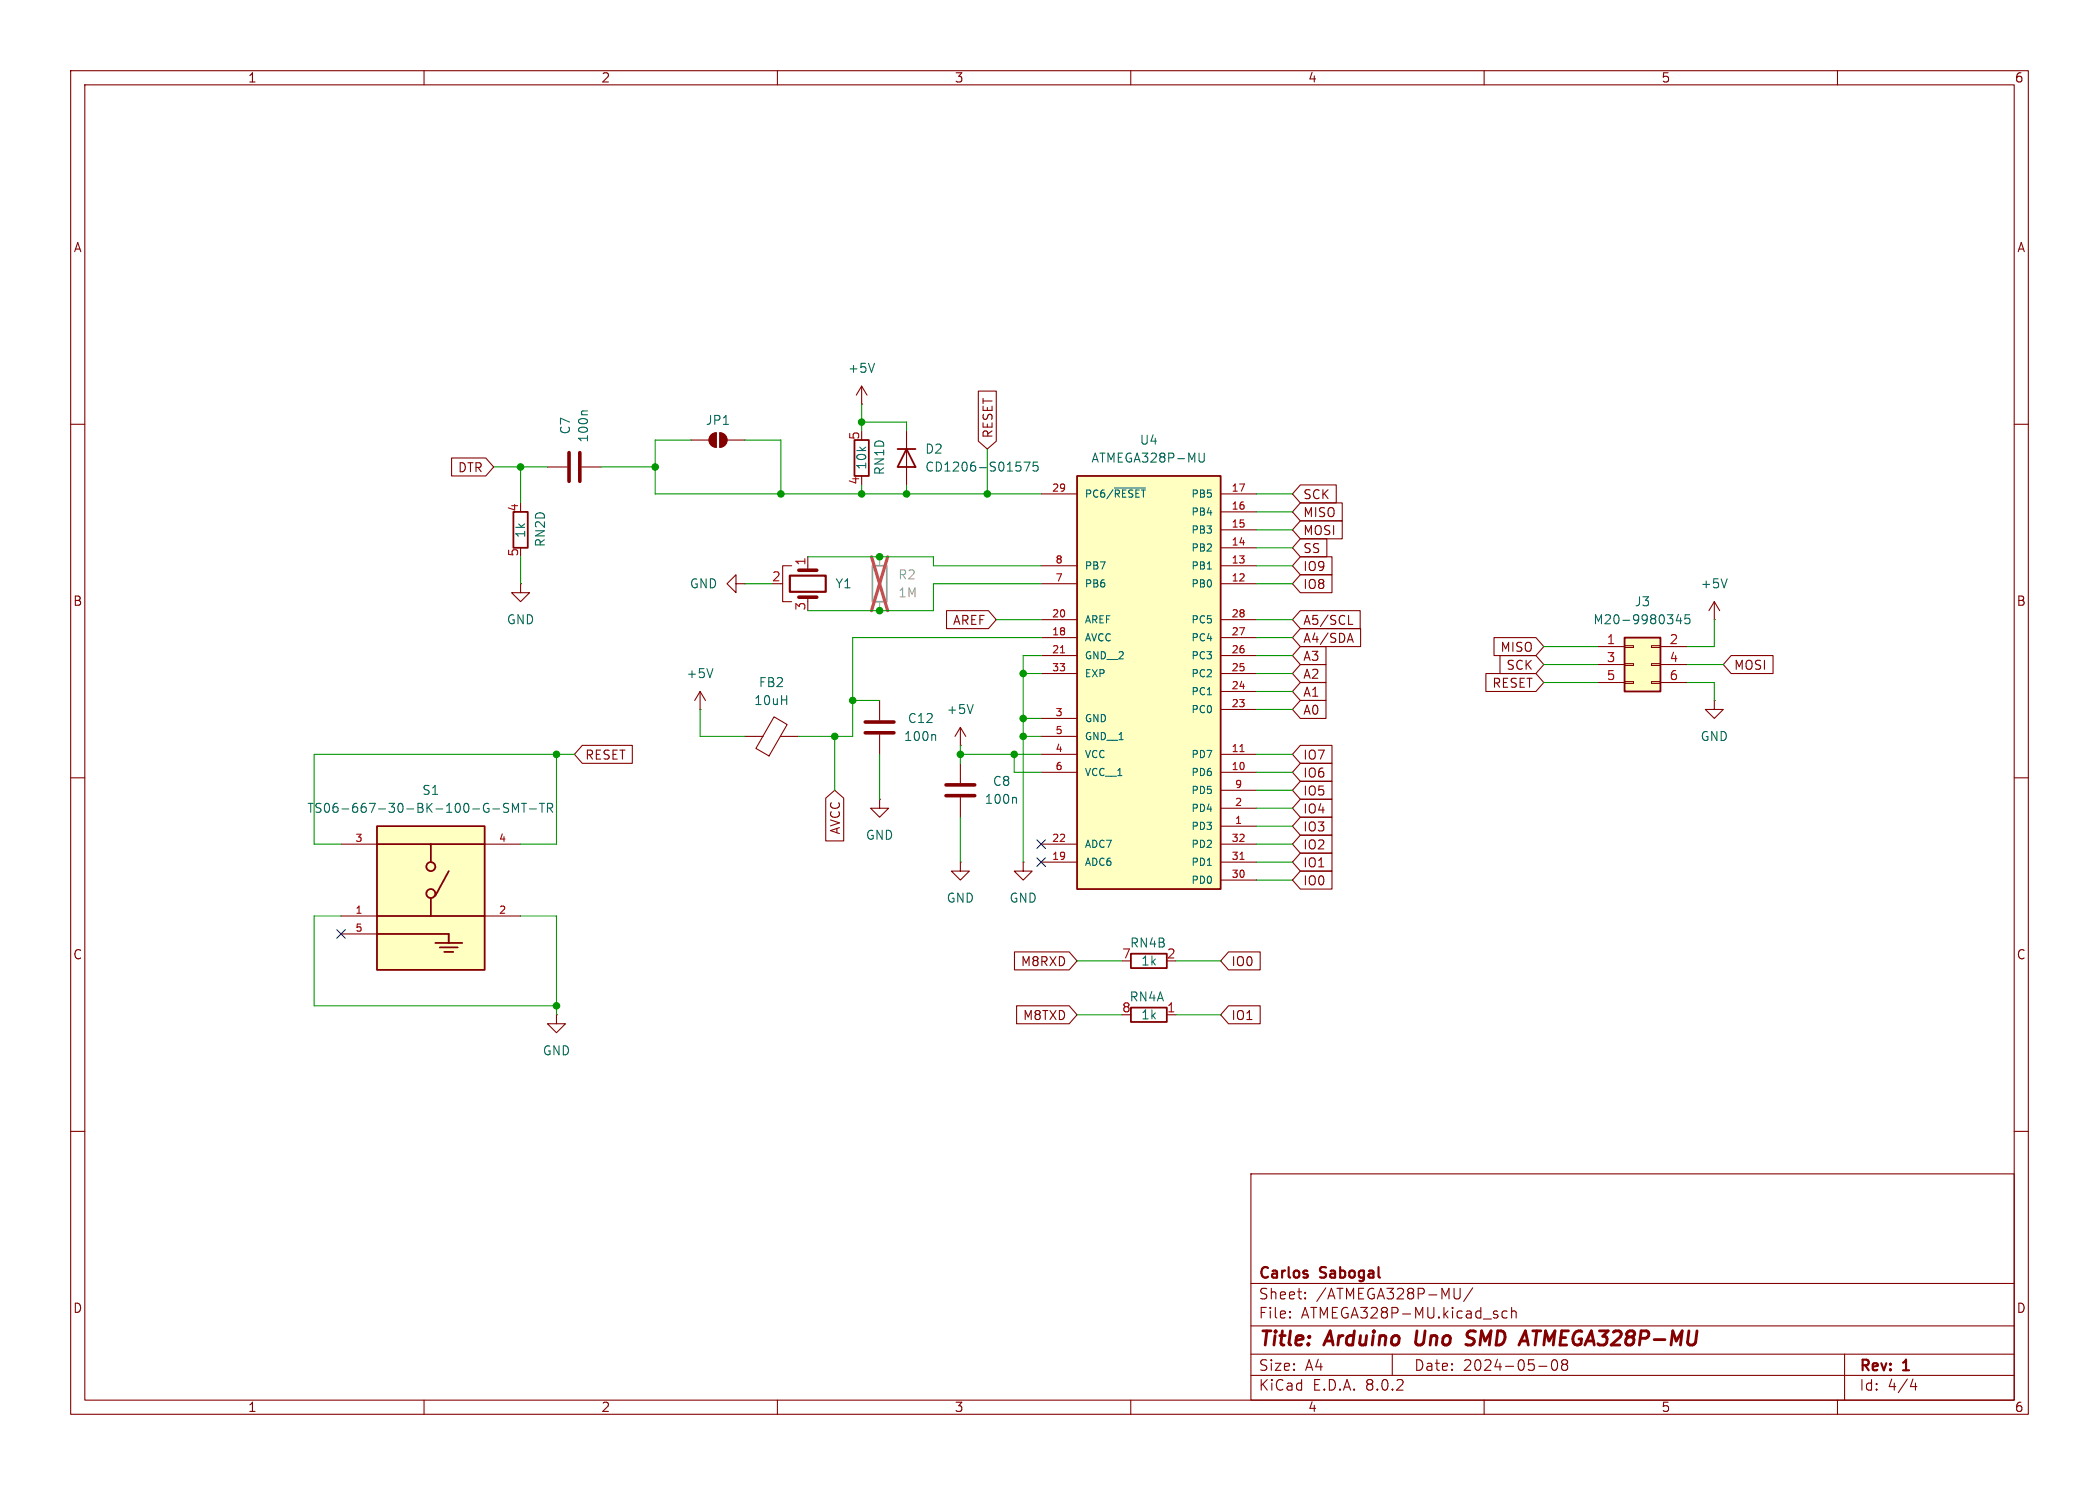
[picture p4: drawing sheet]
<svg xmlns="http://www.w3.org/2000/svg" width="297mm" height="210mm" viewBox="0 0 297 210" stroke-linecap="round" stroke-linejoin="round" font-family="sans-serif">
<g fill="none" stroke="#840000" stroke-width=".15">
<path d="M10 10h277v190h-277zM12 12h273v186h-273zM60 10v2M110 10v2M160 10v2M210 10v2M260 10v2M10 60h2M121.9 57.2h.1M121.9 54.6l-.7 1.3M121.9 54.6v2.6M121.9 54.6l.8 1.3"/>
<path d="M285 60h2M77.5 66h2.8M82.3 66h2.8M97.8 62.2h2.5M100.6 61.5l.4-.2 .3-.1v2a1.02 1.02 0 0 1-.9-.6 1.02 1.02 0 0 1 .2-1.1zM101.9 61.2a1.02 1.02 0 0 1 1 1 1.02 1.02 0 0 1-1 1zM102.9 62.2h2.5M114.3 78.7v1.9M128.3 61v7.6M99.1 97.8l-.8 1.3M99.1 97.8v2.5M99.1 97.8l.7 1.3"/>
<path d="M104.1 82.6v-1.3l-1.2 1.3 1.2 1.2v-1.2h1.3M105.4 82.6h.1M110.5 82.6h.2M112 80h-1.3v5.1h1.3M114.3 84.5v.6M124.5 99.1v2.8M10 110h2M99.1 100.3h.1M105.4 104.1h2.5M109.5 101.4l1.9 1.1-2.6 4.4-1.8-1.1zM110.4 104.1h2.6M124.5 113v1.3h1.2l-1.2 1.3-1.3-1.3h1.3"/>
<path d="M124.5 113h.1M124.5 103.9v2.8M135.9 105.4h.1M135.9 102.9l-.8 1.2M135.9 102.9v2.5M135.9 102.9l.8 1.2M285 110h2M135.9 121.9v1.3h1.3l-1.3 1.3-1.3-1.3h1.3M135.9 121.9h.1M144.8 121.9v1.3h1.2l-1.2 1.3-1.3-1.3h1.3M144.8 121.9h.1M10 160h2"/>
<path d="M285 160h2M177 166h108v32h-108zM60 198v2M110 198v2M160 198v2M177 194.5h108M177 191.5h108M177 187.5h108M177 181.5h108M182.5 186.3h.1l-.1 .1M182.5 186.3v.1M182.5 185.5v.1"/>
<path d="M182.5 185.5h.1l-.1 .1M184.7 183.6v.1M184.7 183.6h-.1l.1 .1M184.7 182.8v.1M184.7 182.8h-.1l.1 .1M197 191.5v3M206.6 182.2l-.1 1.4-.2 .1h-.3l-.3-.3M208.4 182.1l-1.3 2M210 198v2M213.2 185.5l-.4-.1-.3 .3v.4l.2 .2 .1 .1 .4-.1M213.9 185.5a.37 .37 0 0 1 .6 .1v.8M213.9 184.9v1.5"/>
<path d="M217.7 193.2h1.2M219.7 192.4a.36 .36 0 0 1 .3-.1 .36 .36 0 0 1 .3 .3 .77 .77 0 0 1-.4 1.2 .91 .91 0 0 1-.2-1.4zM221.2 192.9h-.1a.31 .31 0 0 1-.1-.4 .31 .31 0 0 1 .2-.2l.5 .1a.31 .31 0 0 1 .1 .3 .31 .31 0 0 1-.3 .2M221.2 192.9l-.2 .3v.3l.2 .3 .5-.1 .1-.2-.1-.4-.2-.2M221.2 192.9h.3M260 198v2M261 191.5v6.5M270.7 195l-.4 1.1h.9M271 195.6v1"/>
</g>
<path d="M200.5 188.2l-.2 1.6 .2 .3 .1 .1M207.6 188.8l.1 .3 .8 .3M208.5 190a.85 .85 0 0 1-1.1 .1M208.5 188.2h-.5l-.4 .4" fill="none" stroke="#840000" stroke-width=".4"/>
<path d="M80.5 64v4.1M82 64v4.1M113 80.6h2.6M113 84.5h2.6M122.4 103.6h4.1M122.4 102.1h4.1" fill="none" stroke="#840000" stroke-width=".51"/>
<path d="M83.1 58.1h-.6l-.2 .2M123.7 51.4l-.4 1.2M144.9 65.3h.8l-.5 1.3M146.8 65.3h-.6v.7l.1-.2 .5 .1 .1 .2-.1 .4-.2 .1h-.3l-.1-.1M100.9 94.6l-.4 1.2M137.7 99.6l-.4 1.3M132.2 103.9l.2 .2v.6" fill="none" stroke="#006464" stroke-width=".15"/>
<g fill="#840000" stroke="#840000" stroke-width=".15">
<path d="M100.6 61.5l.4-.2 .3-.1v2a1.02 1.02 0 0 1-.9-.6 1.02 1.02 0 0 1 .2-1.1z"/>
<path d="M101.9 61.2a1.02 1.02 0 0 1 1 1 1.02 1.02 0 0 1-1 1z"/>
</g>
<path d="M123.4 80h2.1v5.1h-2.1z" fill="none" stroke="#a1a1a1" stroke-width=".25"/>
<path d="M124.5 78.7v1.3M124.5 85.1v1.3" fill="none" stroke="#a1a1a1" stroke-width=".15"/>
<path d="M123.3 78.7l2.3 7.7M125.6 78.7l-2.3 7.7" fill="none" stroke="#e65255" stroke-width=".46"/>
<path d="M111.8 81.4h5v2.3h-5z" fill="none" stroke="#840000" stroke-width=".3"/>
<path d="M120.9 62.2h2v5.1h-2zM127 63.5h2.5M128.3 63.5l1.2 2.5h-2.5z" fill="none" stroke="#840000" stroke-width=".25"/>
<path d="M152.4 67.3h20.3v58.4h-20.3z" fill="#ffffc2"/>
<path d="M152.4 67.3h20.3v58.4h-20.3zM160 134.9h5.1v2h-5.1zM160 142.5h5.1v2h-5.1z" fill="none" stroke="#840000" stroke-width=".25"/>
<g fill="none" stroke="#840000" stroke-width=".15">
<path d="M147.3 69.9h5.1M172.7 77.5h5.1M172.7 74.9h5.1M172.7 72.4h5.1M172.7 69.9h5.1M147.3 82.6h5.1M147.3 80h5.1M147.3 90.2h5.1M147.3 87.6h5.1M147.3 92.7h5.1M147.3 95.3h5.1M172.7 82.6h5.1"/>
<path d="M172.7 80h5.1M172.7 90.2h5.1M172.7 87.6h5.1M172.7 92.7h5.1M172.7 97.8h5.1M172.7 95.3h5.1M242.6 99.1v1.2h1.2l-1.2 1.3-1.3-1.3h1.3M242.6 99.1h.1M135.9 108v2.7M135.9 112.8v2.8M147.3 109.2h5.1M147.3 106.7h5.1"/>
<path d="M147.3 119.4h5.1M147.3 101.6h5.1M147.3 104.1h5.1M172.7 116.8h5.1M172.7 109.2h5.1M172.7 106.7h5.1M172.7 114.3h5.1M172.7 119.4h5.1M172.7 100.3h5.1M172.7 111.8h5.1M147.3 121.9h5.1M172.7 121.9h5.1"/>
<path d="M172.7 124.5h5.1M78.7 143.5v1.3h1.3l-1.3 1.3-1.2-1.3h1.2M78.7 143.5h.1M165.1 143.5h1.3"/>
</g>
<path d="M150.1 92.3h.5M175.5 106.3h.5M175.5 121.5h.5" fill="none" stroke="#a90000" stroke-width=".15"/>
<path d="M157.7 69h4.4M170.4 64.1l-.1 1.1-.2 .1-.4-.1M170.8 80.5h.6M143.6 112.8l.2 .1v.7" fill="none" stroke="#006464" stroke-width=".15"/>
<path d="M133.9 111h4M133.9 112.5h4" fill="none" stroke="#840000" stroke-width=".51"/>
<path d="M53.3 116.8h15.3v20.4h-15.3z" fill="#ffffc2"/>
<g fill="none" stroke="#840000" stroke-width=".25">
<path d="M72.6 72.4h2.1v5.1h-2.1zM53.3 116.8h15.3v20.4h-15.3zM53.3 119.4h15.3M61 119.4v2.5M53.3 132.1h10.2v1.3M53.3 129.5h15.3M61 127v2.5M61.6 133.4h3.8M62.2 134h2.6M62.9 134.6h1.2M63.5 123.2l-1.9 3.5"/>
<circle cx="61" cy="122.6" r=".63"/>
<circle cx="61" cy="126.4" r=".63"/>
</g>
<path d="M73.7 82.6v1.2h1.2l-1.2 1.3-1.3-1.3h1.3M73.7 82.6h.1M242.6 87.6h.1M242.6 85.1l-.8 1.3M242.6 85.1v2.5M242.6 85.1l.7 1.3M48.3 119.4h5M68.6 119.4h5.1M48.3 129.5h5M48.3 132.1h5M68.6 129.5h5.1" fill="none" stroke="#840000" stroke-width=".15"/>
<path d="M244.4 81.9l-.4 1.2M69.7 114.4h1M72 113.7l-.5-.1-.3 .3 .2 .3 .5 .2v.4l-.2 .1-.5-.1M72.5 114.9v-1.3l.4 .9 .5-.9v1.3M73.8 113.6h.7M74.1 113.6v1.3M74.9 114.4h1M76.3 113.6h.7M76.7 113.6v1.3M77.5 114.3l.6-.1 .1-.2-.1-.3-.1-.1h-.5v1.3M77.8 114.3l.4 .6" fill="none" stroke="#006464" stroke-width=".15"/>
<path d="M229.9 90.2h5v7.6h-5z" fill="#ffffc2"/>
<g fill="none" stroke="#840000" stroke-width=".15">
<path d="M138.4 55.3h2.6v7.1l-1.3 1.1-1.3-1.1zM63.9 64.8h4.8l1.1 1.2-1.1 1.3h-4.8zM184 76.2h3.7v2.5h-3.7l-1.1-1.2zM184 73.7h5.9v2.5h-5.9l-1.1-1.3zM184 78.7h4.5v2.6h-4.5l-1.1-1.3zM184 71.1h5.9v2.6h-5.9l-1.1-1.3zM184 68.6h5.1v2.5h-5.1l-1.1-1.2zM133.9 86.4h6l1.1 1.2-1.1 1.3h-6zM184 91.4h3.6v2.6h-3.6l-1.1-1.3zM184 88.9h8.5v2.5h-8.5l-1.1-1.2zM184 96.5h3.6v2.6h-3.6l-1.1-1.3zM184 94h3.6v2.5h-3.6l-1.1-1.2z"/>
<path d="M184 99.1h3.6v2.5h-3.6l-1.1-1.3zM184 86.4h8.5v2.5h-8.5l-1.1-1.3zM184 81.3h4.5v2.5h-4.5l-1.1-1.2zM190.8 90.5h.6M190.8 88.3h.6M191.1 89.6l.4 1.2M210.2 95.2h7.1l1.1 1.3-1.1 1.3h-7.1zM211.4 90.2h5.9l1.1 1.2-1.1 1.3h-5.9zM212.2 92.7h5.1l1.1 1.3-1.1 1.3h-5.1zM226.1 91.4h3.8M226.1 94h3.8M226.1 96.5h3.8"/>
<path d="M229.9 96.4h1.2v.2h-1.2zM229.9 93.9h1.2v.2h-1.2zM229.9 91.3h1.2v.3h-1.2zM233.7 96.4h1.2v.2h-1.2zM233.7 93.9h1.2v.2h-1.2zM233.7 91.3h1.2v.3h-1.2zM234.9 91.4h3.9M234.9 94h3.9M234.9 96.5h3.9M245 92.7h5.9v2.6h-5.9l-1.2-1.3zM82.4 105.4h7.1v2.6h-7.1l-1.1-1.3zM116.8 112.9l1.3-1.1 1.3 1.1v6h-2.6z"/>
<path d="M184 115.6h4.5v2.5h-4.5l-1.1-1.3zM184 110.5h4.5v2.5h-4.5l-1.1-1.2zM184 113h4.5v2.6h-4.5l-1.1-1.3zM184 118.1h4.5v2.6h-4.5l-1.1-1.3zM184 107.9h4.5v2.6h-4.5l-1.1-1.3zM184 105.4h4.5v2.6h-4.5l-1.1-1.3zM143.5 134.6h7.8l1.1 1.3-1.1 1.3h-7.8zM173.8 134.6h4.5v2.6h-4.5l-1.1-1.3zM184 120.6h4.5v2.6h-4.5l-1.1-1.3zM184 123.2h4.5v2.5h-4.5l-1.1-1.2zM143.8 142.2h7.5l1.1 1.3-1.1 1.3h-7.5zM173.8 142.2h4.5v2.6h-4.5l-1.1-1.3z"/>
</g>
<path d="M229.9 90.2h5v7.6h-5z" fill="none" stroke="#840000" stroke-width=".25"/>
<path d="M237.5 86.9l-.3 .9h.8M237.8 87.4v.8M239.1 86.9h-.6l-.1 .6 .2-.1 .4 .1 .1 .2v.4l-.2 .1h-.3l-.2-.1" fill="none" stroke="#006464" stroke-width=".15"/>
<g fill="none" stroke="#009600" stroke-width=".15">
<path d="M121.9 57.2v3.8M121.9 59.7h6.4v1.3M69.8 66h7.7M73.7 66v5.1M73.7 78.7v3.9M85.1 66h7.6M97.8 62.2h-5.1v7.7h54.6M105.4 62.2h5.1v7.7M114.3 78.7h17.8v1.3h15.2M121.9 68.6v1.3M128.3 68.6v1.3M139.7 63.5v6.4"/>
<path d="M177.8 69.9h5.1M177.8 72.4h5.1M177.8 77.5h5.1M177.8 74.9h5.1M105.4 82.6h3.8M120.6 99.1h3.9M141 87.6h6.3M144.8 95.3h2.5M147.3 82.6h-15.2v3.8h-17.8M147.3 90.2h-26.7v13.9h-7.6M147.3 92.7h-2.5v29.2M177.8 87.6h5.1"/>
<path d="M177.8 80h5.1M177.8 82.6h5.1M177.8 95.3h5.1M177.8 97.8h5.1M177.8 90.2h5.1M177.8 92.7h5.1M218.4 94h7.7M218.4 91.4h7.7M218.4 96.5h7.7M238.8 94h5M238.8 96.5h3.8v2.6M242.6 87.6v3.8h-3.8"/>
<path d="M78.7 106.7v12.7h-5M81.3 106.7h-36.9v12.7h3.9M99.1 100.3v3.8h6.3M118.1 104.1v7.7M124.5 106.7v6.3M135.9 105.4v2.6M135.9 115.6v6.3M135.9 106.7h11.4M143.5 106.7v2.5h3.8M144.8 104.1h2.5M144.8 101.6h2.5M177.8 106.7h5.1"/>
<path d="M177.8 109.2h5.1M177.8 119.4h5.1M177.8 114.3h5.1M177.8 116.8h5.1M177.8 111.8h5.1M177.8 100.3h5.1M48.3 129.5h-3.9v12.7h34.3M73.7 129.5h5v14M152.4 135.9h6.3M166.4 135.9h6.3M177.8 124.5h5.1M177.8 121.9h5.1"/>
<path d="M152.4 143.5h6.3M166.4 143.5h6.3"/>
</g>
<path d="M146.7 118.8l1.2 1.2M147.9 118.8l-1.2 1.2M47.7 131.5l1.2 1.2M48.9 131.5l-1.2 1.2M146.7 121.3l1.2 1.2M147.9 121.3l-1.2 1.2" fill="none" stroke="#000084" stroke-width=".15"/>
<g fill="#009600" stroke="#009600" stroke-width=".15">
<circle cx="92.7" cy="66" r=".46"/>
<circle cx="124.5" cy="78.7" r=".46"/>
<circle cx="124.5" cy="86.4" r=".46"/>
<circle cx="121.9" cy="59.7" r=".46"/>
<circle cx="139.7" cy="69.9" r=".46"/>
<circle cx="128.3" cy="69.9" r=".46"/>
<circle cx="121.9" cy="69.9" r=".46"/>
<circle cx="110.5" cy="69.9" r=".46"/>
<circle cx="144.8" cy="101.6" r=".46"/>
<circle cx="144.8" cy="95.3" r=".46"/>
<circle cx="135.9" cy="106.7" r=".46"/>
<circle cx="143.5" cy="106.7" r=".46"/>
<circle cx="144.8" cy="104.1" r=".46"/>
<circle cx="78.7" cy="142.2" r=".46"/>
<circle cx="120.6" cy="99.1" r=".46"/>
<circle cx="118.1" cy="104.1" r=".46"/>
<circle cx="73.7" cy="66" r=".46"/>
<circle cx="78.7" cy="106.7" r=".46"/>
</g>
<g font-size="2.8" fill="#840000">
<text x="178" y="190.9">Title:</text>
<text x="187.7" y="190.9">Arduino</text>
<text x="201.1" y="190.9">Uno</text>
<text x="209.2" y="190.9">SMD</text>
<text x="217.7" y="190.9">ATMEGA328P-MU</text>
</g>
<g font-size="2.1" fill="#840000">
<text x="178" y="184">Sheet:</text>
<text x="178" y="181.2">Carlos</text>
<text x="186.2" y="184">/ATMEGA328P-MU/</text>
<text x="186.9" y="181.2">Sabogal</text>
<text x="178" y="186.7">File:</text>
<text x="184.1" y="186.7">ATMEGA328P-MU.kicad_sch</text>
<text x="178" y="196.9">KiCad</text>
<text x="178" y="194.1">Size:</text>
<text x="184.7" y="194.1">A4</text>
<text x="185.7" y="196.9">E.D.A.</text>
<text x="193.3" y="196.9">8.0.2</text>
<text x="200" y="194.1">Date:</text>
<text x="207" y="194.1">2024-05-08</text>
<text x="263" y="194.3">Rev:</text>
<text x="263" y="196.9">Id:</text>
<text x="267.1" y="196.9">4/4</text>
<text x="269.4" y="194.3">1</text>
</g>
<g font-size="1.8" fill="#840000">
<text x="35" y="11.9">1</text>
<text x="85" y="11.9">2</text>
<text x="135" y="11.9">3</text>
<text x="185" y="11.9">4</text>
<text x="235" y="11.9">5</text>
<text x="285" y="11.9">6</text>
<text x="10.3" y="35.9">A</text>
<text x="285.3" y="35.9">A</text>
<text x="140.7" y="62.1" transform="rotate(-90 140.7 62.1)">RESET</text>
<text x="64.7" y="67">DTR</text>
<text x="184.3" y="70.8">SCK</text>
<text x="184.3" y="75.9">MOSI</text>
<text x="184.3" y="73.3">MISO</text>
<text x="184.3" y="78.4">SS</text>
<text x="184.3" y="81">IO9</text>
<text x="184.3" y="83.5">IO8</text>
<text x="10.3" y="85.9">B</text>
<text x="134.7" y="88.6">AREF</text>
<text x="184.3" y="88.6">A5/SCL</text>
<text x="285.3" y="85.9">B</text>
<text x="184.3" y="93.7">A3</text>
<text x="184.3" y="91.1">A4/SDA</text>
<text x="212.2" y="92.4">MISO</text>
<text x="213.1" y="94.9">SCK</text>
<text x="245.3" y="94.9">MOSI</text>
<text x="184.3" y="98.7">A1</text>
<text x="184.3" y="96.2">A2</text>
<text x="184.3" y="101.3">A0</text>
<text x="211.1" y="97.5">RESET</text>
<text x="82.7" y="107.6">RESET</text>
<text x="184.3" y="107.6">IO7</text>
<text x="184.3" y="112.7">IO5</text>
<text x="184.3" y="110.2">IO6</text>
<text x="119.1" y="118.1" transform="rotate(-90 119.1 118.1)">AVCC</text>
<text x="184.3" y="117.8">IO3</text>
<text x="184.3" y="115.3">IO4</text>
<text x="184.3" y="122.9">IO1</text>
<text x="184.3" y="120.3">IO2</text>
<text x="184.3" y="125.4">IO0</text>
<text x="10.3" y="135.9">C</text>
<text x="144.4" y="136.8">M8RXD</text>
<text x="174.1" y="136.8">IO0</text>
<text x="285.3" y="135.9">C</text>
<text x="144.7" y="144.5">M8TXD</text>
<text x="174.1" y="144.5">IO1</text>
<text x="10.3" y="185.9">D</text>
<text x="285.3" y="185.9">D</text>
<text x="35" y="199.9">1</text>
<text x="85" y="199.9">2</text>
<text x="135" y="199.9">3</text>
<text x="185" y="199.9">4</text>
<text x="235" y="199.9">5</text>
<text x="285" y="199.9">6</text>
</g>
<g font-size="1.8" fill="#006464">
<text x="119.9" y="52.9">+5V</text>
<text x="80.9" y="61.5" transform="rotate(-90 80.9 61.5)">C7</text>
<text x="83.4" y="62.7" transform="rotate(-90 83.4 62.7)">100n</text>
<text x="99.8" y="60.3">JP1</text>
<text x="130.8" y="64.4">D2</text>
<text x="154.3" y="65.6">ATMEGA328P-MU</text>
<text x="161.2" y="63.1">U4</text>
<text x="122.8" y="66.5" transform="rotate(-90 122.8 66.5)">10k</text>
<text x="125.3" y="67.3" transform="rotate(-90 125.3 67.3)">RN1D</text>
<text x="130.8" y="66.9">CD1206-S01575</text>
<text x="74.5" y="76.2" transform="rotate(-90 74.5 76.2)">1k</text>
<text x="77.3" y="77.5" transform="rotate(-90 77.3 77.5)">RN2D</text>
<text x="97.5" y="83.4">GND</text>
<text x="118.1" y="83.4">Y1</text>
<text x="240.5" y="83.4">+5V</text>
<text x="71.6" y="88.5">GND</text>
<text x="225.4" y="88.5">M20-9980345</text>
<text x="231.2" y="86">J3</text>
<text x="97" y="96.1">+5V</text>
<text x="106.6" y="99.9">10uH</text>
<text x="107.3" y="97.4">FB2</text>
<text x="133.9" y="101.2">+5V</text>
<text x="127.8" y="105">100n</text>
<text x="128.4" y="102.5">C12</text>
<text x="240.5" y="105">GND</text>
<text x="59.6" y="112.6">S1</text>
<text x="139.2" y="113.9">100n</text>
<text x="140.4" y="111.4">C8</text>
<text x="43.4" y="115.2">TS06-667-30-BK-100-G-SMT-TR</text>
<text x="122.4" y="119">GND</text>
<text x="133.9" y="127.9">GND</text>
<text x="142.7" y="127.9">GND</text>
<text x="159.8" y="134.2">RN4B</text>
<text x="161.4" y="136.8">1k</text>
<text x="165" y="135.6">2</text>
<text x="159.7" y="141.8">RN4A</text>
<text x="76.7" y="149.5">GND</text>
<text x="161.4" y="144.4">1k</text>
</g>
<g font-size="1.8" fill="#a90000">
<text x="121.7" y="62.3" transform="rotate(-90 121.7 62.3)">5</text>
<text x="121.7" y="68.7" transform="rotate(-90 121.7 68.7)">4</text>
<text x="73.4" y="72.5" transform="rotate(-90 73.4 72.5)">4</text>
<text x="73.4" y="78.8" transform="rotate(-90 73.4 78.8)">5</text>
<text x="109.1" y="82.3">2</text>
<text x="114" y="80.1" transform="rotate(-90 114 80.1)">1</text>
<text x="114" y="86.4" transform="rotate(-90 114 86.4)">3</text>
<text x="227.3" y="91.2">1</text>
<text x="227.3" y="93.7">3</text>
<text x="236.1" y="91.2">2</text>
<text x="236.1" y="93.7">4</text>
<text x="227.3" y="96.3">5</text>
<text x="236.1" y="96.3">6</text>
<text x="158.7" y="135.6">7</text>
<text x="158.7" y="143.3">8</text>
<text x="165" y="143.3">1</text>
</g>
<g font-size="1.8" fill="#989898">
<text x="127" y="82.1">R2</text>
<text x="127" y="84.7">1M</text>
</g>
<g font-size="1.4" fill="#a90000">
<text x="148.8" y="69.6">29</text>
<text x="174.2" y="69.6">17</text>
<text x="174.2" y="77.2">14</text>
<text x="174.2" y="74.7">15</text>
<text x="174.2" y="72.1">16</text>
<text x="149.2" y="82.3">7</text>
<text x="149.2" y="79.8">8</text>
<text x="174.2" y="82.3">12</text>
<text x="174.2" y="79.8">13</text>
<text x="148.8" y="89.9">18</text>
<text x="148.8" y="87.4">20</text>
<text x="174.2" y="89.9">27</text>
<text x="174.2" y="87.4">28</text>
<text x="148.8" y="92.5">21</text>
<text x="148.8" y="95">33</text>
<text x="174.2" y="95">25</text>
<text x="174.2" y="92.5">26</text>
<text x="149.2" y="101.3">3</text>
<text x="174.2" y="100.1">23</text>
<text x="174.2" y="97.5">24</text>
<text x="149.2" y="106.4">4</text>
<text x="149.2" y="103.9">5</text>
<text x="174.2" y="106.4">11</text>
<text x="149.2" y="109">6</text>
<text x="174.2" y="109">10</text>
<text x="174.6" y="111.5">9</text>
<text x="50.2" y="119.1">3</text>
<text x="70.5" y="119.1">4</text>
<text x="148.8" y="119.1">22</text>
<text x="174.2" y="119.1">32</text>
<text x="174.6" y="116.6">1</text>
<text x="174.6" y="114">2</text>
<text x="148.8" y="121.7">19</text>
<text x="174.2" y="124.2">30</text>
<text x="174.2" y="121.7">31</text>
<text x="50.2" y="129.3">1</text>
<text x="50.2" y="131.8">5</text>
<text x="70.5" y="129.3">2</text>
</g>
<g font-size="1.4" fill="#006464">
<text x="153.4" y="70.6">PC6/~{RESET}</text>
<text x="168.5" y="70.6">PB5</text>
<text x="168.5" y="75.7">PB3</text>
<text x="168.5" y="73.1">PB4</text>
<text x="153.4" y="83.3">PB6</text>
<text x="153.4" y="80.7">PB7</text>
<text x="168.5" y="83.3">PB0</text>
<text x="168.5" y="80.7">PB1</text>
<text x="168.5" y="78.2">PB2</text>
<text x="153.4" y="88.4">AREF</text>
<text x="168.5" y="88.4">PC5</text>
<text x="153.4" y="90.9">AVCC</text>
<text x="153.4" y="93.4">GND__2</text>
<text x="153.4" y="96">EXP</text>
<text x="168.5" y="96">PC2</text>
<text x="168.5" y="93.4">PC3</text>
<text x="168.5" y="90.9">PC4</text>
<text x="168.5" y="101.1">PC0</text>
<text x="168.5" y="98.5">PC1</text>
<text x="153.4" y="102.3">GND</text>
<text x="153.4" y="107.4">VCC</text>
<text x="153.4" y="104.9">GND__1</text>
<text x="168.5" y="107.4">PD7</text>
<text x="153.4" y="110">VCC__1</text>
<text x="168.5" y="110">PD6</text>
<text x="168.5" y="112.5">PD5</text>
<text x="168.5" y="117.6">PD3</text>
<text x="168.5" y="115">PD4</text>
<text x="153.4" y="122.7">ADC6</text>
<text x="153.4" y="120.1">ADC7</text>
<text x="168.5" y="125.2">PD0</text>
<text x="168.5" y="122.7">PD1</text>
<text x="168.5" y="120.1">PD2</text>
</g>
</svg>
